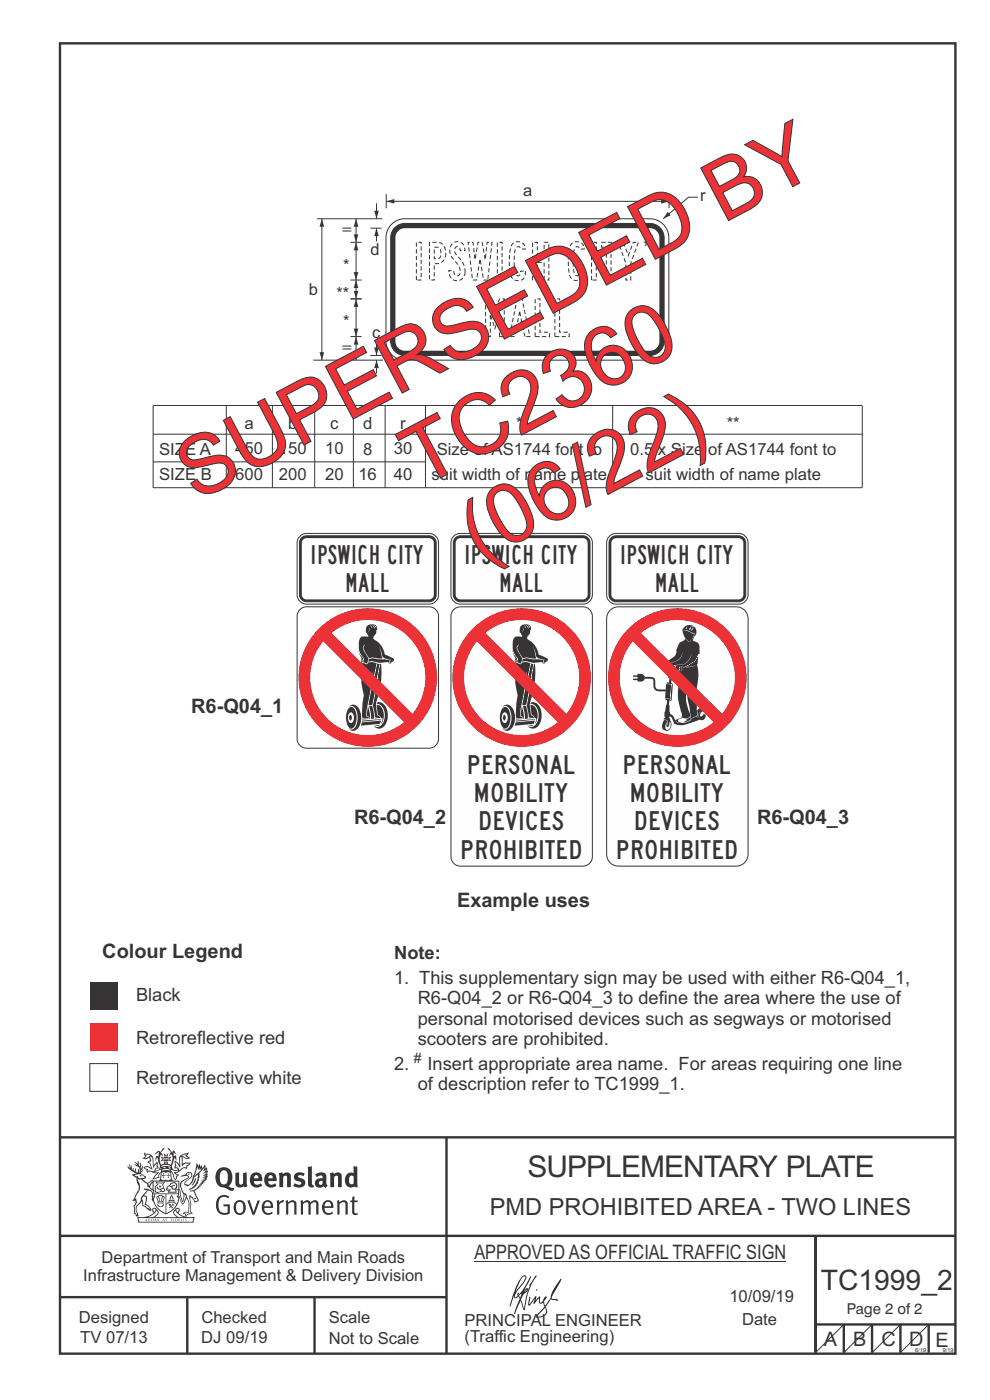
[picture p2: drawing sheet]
<svg xmlns="http://www.w3.org/2000/svg" width="210mm" height="297mm" viewBox="0 0 210 297" stroke-linecap="round" stroke-linejoin="round" font-family="sans-serif">
<g fill="none" stroke="#373435" stroke-width=".51">
<path d="M12.7 9.2h190v278h-190zM12.7 241.3h190M94.7 241.4v45.8M12.7 275.2h82M12.7 262.2h190.1M39.7 275.2v12M66.7 275.2v12M173 262.2v24.8M173 281h29.7M179 281v6M185 281v6M191 281v6"/>
<path d="M197 281v6"/>
</g>
<g fill="#373435">
<path d="M47 248.5a2.55 2.55 0 0 0 0 2.7l.3 .1a.81 .81 0 0 0 1-.9v-.6a1.04 1.04 0 0 0-1.1-1.5zM46.3 248.1a1.82 1.82 0 0 1 2.1-.2 1.82 1.82 0 0 1 .9 1.9 2.29 2.29 0 0 1-.8 1.9l.7 .3h.5l-.2 .6a2.87 2.87 0 0 1-2-.7 2.12 2.12 0 0 1-1.6-3.1z" fill-rule="evenodd"/>
<path d="M49.9 248.9l.8-.2v2a.46 .46 0 0 0 .3 .6 .46 .46 0 0 0 .6-.3v-2.1l.7-.2v2.4l.2 .5-.5 .4-.3-.3a1.02 1.02 0 0 1-1.2 .2 1.02 1.02 0 0 1-.6-1.1z" fill-rule="evenodd"/>
<path d="M54 249.5l-.1 .5h.9a.49 .49 0 0 0-.2-.6 .49 .49 0 0 0-.6 .1zM53.4 249.1a1.34 1.34 0 0 1 1.6-.2 1.34 1.34 0 0 1 .7 1.5v.2h-1.8a.77 .77 0 0 0 .5 .8 .77 .77 0 0 0 .9-.4l.3 .5a1.59 1.59 0 0 1-2 .2 1.59 1.59 0 0 1-.5-2z" fill-rule="evenodd"/>
<path d="M57.1 249.5l-.2 .5h1a.49 .49 0 0 0-.2-.6 .49 .49 0 0 0-.6 .1zM56.4 249.1a1.34 1.34 0 0 1 1.6-.2 1.34 1.34 0 0 1 .7 1.5v.2h-1.8a.77 .77 0 0 0 .5 .8 .77 .77 0 0 0 .9-.4l.4 .5a1.59 1.59 0 0 1-2.1 .2 1.59 1.59 0 0 1-.5-2z" fill-rule="evenodd"/>
<path d="M59.2 248.9l.7-.2 .1 .4a.95 .95 0 0 1 1-.3 .95 .95 0 0 1 .7 .8v2.3h-.8v-2.3a.46 .46 0 0 0-.8 .1v2.2h-.8z" fill-rule="evenodd"/>
<path d="M62.6 249.1a1.75 1.75 0 0 1 2-.1l-.2 .5-.6-.2a.43 .43 0 0 0-.6 .3l.4 .3a1.04 1.04 0 0 1 1.2 1.1 1.04 1.04 0 0 1-1.4 1l-1.2-.4 .3-.6 1 .4 .4-.4a.88 .88 0 0 0-1-.5l-.4-.2-.1-.4z" fill-rule="evenodd"/>
<path d="M65.3 247.6l.8-.2 .1 3.8 .3 .2 .1 .5a.88 .88 0 0 1-1-.1 .88 .88 0 0 1-.3-1z" fill-rule="evenodd"/>
<path d="M67.8 250.6a.43 .43 0 0 0-.1 .7 .43 .43 0 0 0 .7-.1v-.7zM66.8 249.2a1.7 1.7 0 0 1 2.4 .1v1.8l.3 .4-.4 .5-.5-.3a1.03 1.03 0 0 1-1.7-.2 1.03 1.03 0 0 1 .8-1.5h.7v-.4a.8 .8 0 0 0-1.2 .1z" fill-rule="evenodd"/>
<path d="M70 248.9l.7-.2 .1 .4a.95 .95 0 0 1 1-.3 .95 .95 0 0 1 .7 .8v2.3h-.8v-2.3a.46 .46 0 0 0-.8 .1v2.2h-.8z" fill-rule="evenodd"/>
<path d="M74.3 249.5a1.48 1.48 0 0 0 0 1.7h.5l.2-.1v-1.5l-.3-.2zM75 247.4l.8 .1 .1 4.4h-.7l-.1-.2a1.26 1.26 0 0 1-1.4 0 1.26 1.26 0 0 1-.5-1.3 1.29 1.29 0 0 1 .4-1.3 1.29 1.29 0 0 1 1.4-.2z" fill-rule="evenodd"/>
<path d="M46.4 253.9a1.72 1.72 0 0 1 2.3 0l-.3 .3a1.24 1.24 0 0 0-1.4-.2 1.24 1.24 0 0 0-.6 1.4 1.49 1.49 0 0 0 1.2 2l.7-.2v-1.3h-.8l-.1-.4h1.4v1.9a1.93 1.93 0 0 1-2.3 0 1.93 1.93 0 0 1-.7-2.2l.2-.7z" fill-rule="evenodd"/>
<path d="M50.4 255.1a1.65 1.65 0 0 0 .2 2.2 .99 .99 0 0 0 1-1.4 .78 .78 0 0 0-.4-.8 .78 .78 0 0 0-.8 0zM50 254.9a1.33 1.33 0 0 1 1.6-.1 1.33 1.33 0 0 1 .5 1.4 1.31 1.31 0 0 1-1.3 1.6 1.31 1.31 0 0 1-1.2-1.6v-.6z" fill-rule="evenodd"/>
<path d="M52.5 254.7l.5-.1 .8 2.6 .8-2.5h.5l-1.1 3h-.5z" fill-rule="evenodd"/>
<path d="M56.3 255.2l-.2 .7h1.3a.7 .7 0 0 0-.3-.8 .7 .7 0 0 0-.8 .1zM55.9 255a1.22 1.22 0 0 1 1.5-.2 1.22 1.22 0 0 1 .5 1.5h-1.8a.93 .93 0 0 0 .5 1 .93 .93 0 0 0 1.1-.2l.2 .3a1.43 1.43 0 0 1-1.8 .1 1.43 1.43 0 0 1-.6-1.7z" fill-rule="evenodd"/>
<path d="M58.7 254.7l.4-.1 .1 .5 .4-.4 .6-.1-.1 .6a.66 .66 0 0 0-.9 .6v1.9h-.4z" fill-rule="evenodd"/>
<path d="M60.6 254.8l.4-.2 .1 .5a.94 .94 0 0 1 1-.5 .94 .94 0 0 1 .8 .8v2.3h-.5l-.1-2.5a.81 .81 0 0 0-1.2 .3v2.2h-.4z" fill-rule="evenodd"/>
<path d="M63.7 254.7l.5-.1 .1 .5 .4-.3a.78 .78 0 0 1 1.2 .3 .9 .9 0 0 1 .9-.5 .9 .9 0 0 1 .8 .8v2.3h-.5l-.1-2.5a.67 .67 0 0 0-1.1 .3v2.2h-.5v-2.4l-.4-.2-.7 .4v2.2h-.5z" fill-rule="evenodd"/>
<path d="M69.1 255.2l-.2 .7h1.3a.7 .7 0 0 0-.3-.8 .7 .7 0 0 0-.8 .1zM68.7 255a1.22 1.22 0 0 1 1.5-.2 1.22 1.22 0 0 1 .5 1.5h-1.8a.93 .93 0 0 0 .4 1 .93 .93 0 0 0 1.2-.2l.2 .3a1.44 1.44 0 0 1-1.8 .1 1.44 1.44 0 0 1-.6-1.7z" fill-rule="evenodd"/>
<path d="M71.5 254.8l.4-.2 .1 .5a.94 .94 0 0 1 1-.5 .94 .94 0 0 1 .8 .8v2.3h-.5l-.1-2.5a.81 .81 0 0 0-1.2 .3v2.2h-.4z" fill-rule="evenodd"/>
<path d="M74.7 253.9l.5-.1v.9h.7l-.1 .4h-.6v2.1l.1 .2h.5l.1 .3a.75 .75 0 0 1-1.2-.6v-2h-.4v-.4h.4z" fill-rule="evenodd"/>
<path d="M30.8 244.9l1.1 .3-.9 .5h-.4l.6-.5zM31.8 245.5l.2-.1a2.44 2.44 0 0 1 .5 1.9l.1 .5 .6-1-.1 .6 .3 .3a.57 .57 0 0 0-.6 .8l-1-.2-.5 .2 .2-.5-.8-.3 .7-.1 .9 .5 .1-.1-.6-1.3-.2-.1 .5-.1zM30.7 244.4l-.1 .5 .2 .4-.6 .4a1.04 1.04 0 0 0 1.4-.1l.2 .6-.3 .1-.2 .4a.94 .94 0 0 1 .8 1.1l-.2-.1a1.16 1.16 0 0 0-1.5-.1l.3 .4 .4 .2 .1 .5 .2 .1 .1-.2a.94 .94 0 0 1 1.1 .3h.8l-1.2 1.2a1.13 1.13 0 0 0 1.2-.2l.4-.1v-.4l.4-.7a.83 .83 0 0 0-.6 1h-.3l-.7 .3 1.1-1.4-.5 .2-.5-.1 1.3-.5-.1-.2-.9 .4v-.3l.2-.2 .3 .1 .1-.3-.2-.4 .1-.6-.2-.3-.7 .9v-.7a1.42 1.42 0 0 0-1.6-1.8z" fill-rule="evenodd"/>
<path d="M38.5 245.3l.5-.3 .7-.1-.6 .3 .8 .5h-.3zM38.3 245.5h.2l.1 2a1.69 1.69 0 0 1 1.6-.7l-.8 .5 .1 .5a1.1 1.1 0 0 0-1.5 .6l-.1-.5-.2-.2h-.5l.3-.4-.3-.7a1.42 1.42 0 0 1 .9 1.1l.2-.1zM37.1 246.2l.1 1-.2 .3 .1 .5 .5-.1 .2 .2a.96 .96 0 0 1-1.2-.1l-.1 .1a1.06 1.06 0 0 0 1.3 .2v.1a.72 .72 0 0 1-.9 .2l.2 .5 .6 .2-.4 .2-.1 .7-.2-.4-.4-1.1-.4-.4 .4 .9a1.54 1.54 0 0 0 .7 1.2l.2-.3a.58 .58 0 0 1 .4-.7l.2-.2h-.3l-.5-.3 .9-.5a.93 .93 0 0 1 1.2-.5v.2l.2-.2 .1-.5a.99 .99 0 0 0 .7-.8l-1.3 .1-.3 .2-.1-1.4 .9 .4 .9-.3h-.4l-.5-.4 .4-.7-.6 .2a1.46 1.46 0 0 0-1.4 2.1l.1 .4-.3-.4z" fill-rule="evenodd"/>
<path d="M35.6 248.9l.2 .1-.1 .3 .4 .1-.4 .1v.5l-.1-.6h-.3l.3-.1z" fill-rule="evenodd"/>
<path d="M34.6 248.9l.2 .1v.3l.3 .1h-.3l-.1 .6v-.5l-.4-.1 .4-.1z" fill-rule="evenodd"/>
<path d="M34.3 248.8a.57 .57 0 0 1 .9 .2 .57 .57 0 0 1 .9-.2l.2 1.4h-.2a.57 .57 0 0 1-.9 0 .69 .69 0 0 1-1.1 0zM34.2 248.1l-.3 2.1-.1 .4h2.9l-.2-.4-.3-2.1h-.2v.3l-.8-.2-.8 .2v-.3z" fill-rule="evenodd"/>
<path d="M34.2 252.4a.3 .3 0 0 0 .6 0 .3 .3 0 0 0-.6 0zM33.3 251l.3 .3-.3 .3a.79 .79 0 0 0 0 1.3l.8-.2-.1-.3a.55 .55 0 0 1-.7-.6h.1l.2 .3 .3 .1 .8-.2-.4-.7 .4-.3-.7 .1zM33 250.7l1.1 .2 .9-.2-.4 .7 .4 1.1a.56 .56 0 0 1-.8 .3l-.2 .1a.73 .73 0 0 1-.9 .1 .73 .73 0 0 1-.3-.9v-.4l.6-.4z" fill-rule="evenodd"/>
<path d="M35.6 251.9l.7-.5a.58 .58 0 0 1 1-.1 .58 .58 0 0 1-.4 .9l-.3-.3a.43 .43 0 0 1 .6-.3v-.1a.57 .57 0 0 0-.8 .2l-.2-.1-.3 .1 .5 .2a.55 .55 0 0 0 .8 .4v.5h-1.3l.4-.3-.2-.2-.6 .1 .2-.2-.2-.1zM35.4 251.8l-.1 .2a.39 .39 0 0 0 .2 .6h.3l-.2 .4h1.9l-.1-.7a.86 .86 0 0 0-.1-1.4 .86 .86 0 0 0-1.3 .4z" fill-rule="evenodd"/>
<path d="M36 254.8h.8v.2h-.8zM36.4 253.8l.2 .8h-.4zM36.4 253.5l-.3 .5-.1 .6h-.2v.4l-.7 .4 .2 .2a1.48 1.48 0 0 1 2.1 .1l.2-.1-.6-.5v-.5h-.2l-.1-.6z" fill-rule="evenodd"/>
<path d="M35.8 255.4l.4 .1 .1 .3 .3-.2-.2-.2a.38 .38 0 0 1 .5 .5l-.2-.2-.3 .3 .4 .2-.4 .2-.1-.4-.4 .4-.1-.2 .4-.3-.1-.1-.2 .1z" fill-rule="evenodd"/>
<path d="M34.5 254h.2v.2l-.2 .6h-.2zM33.6 255.3h.9v.2a.55 .55 0 0 1-.8 .4v-.2l-.2-.1zM33.4 254h.2l.2 .8h-.2zM33.6 255h.8l.1 .1-.8 .1zM33.8 253.7h.5l-.2 1.1h-.1zM33.3 253.8l-.1 .3 .3 1.1a.48 .48 0 0 0-.1 .6 .48 .48 0 0 0 .5 .3l.5-.1a.49 .49 0 0 0 .2-.8l.3-1.1-.1-.3a1.42 1.42 0 0 0-1.5 0z" fill-rule="evenodd"/>
<path d="M33.7 251.5l.4 .1 .1 .3h-.3z" fill-rule="evenodd"/>
<path d="M41.3 250.1l.3-.2-.2 .9-.6 .7h-.2l.5-.7z" fill-rule="evenodd"/>
<path d="M39.7 249l.3-.2 .5 .2a.88 .88 0 0 1-.6 1.1 1.22 1.22 0 0 0-.8 1.3l.5 .2a.72 .72 0 0 0 .9-.4l.5-.8 .2-.6 .8-.6v.3a2.85 2.85 0 0 1-2 2.8l.1 .1a2.13 2.13 0 0 0 1.9-1.5v-.2a2.01 2.01 0 0 0 .3-1.8l1.1-1.3-.4 1 .7-.5-.7 1 .8-.4-.8 .8 .7-.1-.9 .5 .8-.1-.8 .4h.8l-.9 .3 .3 .2h-.4l.2 .3h-.3l.1 .3h-.4l.2 .3h-.2a2.16 2.16 0 0 1-2 1l.1 .2h.4a.76 .76 0 0 1 .7 .7l.5 1.2-.6 .2a1.45 1.45 0 0 0-1.1-1.3l.2 1.8-.1 1.8 .4 .3a1.07 1.07 0 0 0-1.2 .4v-.3l-.5-.2a.87 .87 0 0 1 1.1-.1v-.7a4.4 4.4 0 0 0-.6-3.1v-.3h-.3a2.16 2.16 0 0 1-.7-2.2l.3-.3 1.2-.8a.55 .55 0 0 0-.4-.8zM37.8 252.4a.76 .76 0 0 1 .3 1.1l.6 1.6 .4-1.7 .2 .1a.61 .61 0 0 1-.1 .9l-.3 .9h-.2l-.7-1.6-.3 .1a1.18 1.18 0 0 0 .1-1.4zM41.8 247.5l.2 .8 .3-.6v.6l.4-.5a1.9 1.9 0 0 1-1.1 1.4l-.4 .3zM38.3 249.6l1.3-.1 .2 .1v.3l-.5 .3a1.26 1.26 0 0 0-.9 1.9l.2 .6a1.84 1.84 0 0 1 .1 2.1l-.4-1.3a.96 .96 0 0 0-.4-1.3l-.4 .3a.78 .78 0 0 1 0 1.2l.1 .3h.4l.4 1.1a.38 .38 0 0 0 .2 .4 .38 .38 0 0 0 .4-.1l.6-1.2a2.94 2.94 0 0 1 .4 2.5l-.1 .5-.8-.1-.3 .4v.2l.4-.1 .1 .4 .2 .1a1.02 1.02 0 0 1 1.3-.5v-.4l-.3-.1 .1-1.8-.3-1.3 .1 .1a1.14 1.14 0 0 1 .8 .9 .63 .63 0 0 0 .8-.2 .63 .63 0 0 0-.1-.9l-.7-1.2 .9-.6 .2-.3 .3-.1-.1-.2h.4l-.1-.3h.3l-.1-.3 .5-.1-.2-.2 .6-.4v-.2h-.2l.4-.5-.3 .1 .3-.6-.4 .1 .4-.5v-.3l-.3 .2 .2-.6-.1-.3-.4 .3v-.8l-.6 .8-.2-.7-.2 .4-.3-.7-.1 .6-.5-.8-.1 1.4-.6 1.9a1.81 1.81 0 0 1-1 1.4l-.6-.2a1.75 1.75 0 0 1 1.1-1.2 .75 .75 0 0 0 .1-1.3 .75 .75 0 0 0-1.1 .5z" fill-rule="evenodd"/>
<path d="M41.2 254.1h.3l.2 .3h-.4z" fill-rule="evenodd"/>
<path d="M29.4 258.4h11.6l-.1 .8h-11.4zM31.4 258.2l.4-.1a2.48 2.48 0 0 0 1.4-1.3l.3 .5-.5 .6-.5 .3zM32.5 256.6l.3-.2 .2 .2-.3 .6zM37.2 256.8a2.65 2.65 0 0 0 1.8 1.4h-1.1l-.5-.3-.5-.6zM37.4 256.6l.2-.2 .3 .2-.3 .6zM29.2 258.2l.1 1.2h11.8l.2-1.1-.2-.1a4.1 4.1 0 0 1-3.3-.9l.3-.4-.1-.5a1.06 1.06 0 0 0-1.3 .9l.2 .4 .6 .5h-4.7l.3-.1a.84 .84 0 0 0 .6-.7 .84 .84 0 0 0-.5-.9l-.3-.2-.5 .1-.1 .5 .3 .4a4.2 4.2 0 0 1-3.4 .9z" fill-rule="evenodd"/>
<path d="M31 258.7l.1 .2h-.2zM31 258.6l-.3 .5 .4-.1 .2 .1z" fill-rule="evenodd"/>
<path d="M31.4 258.6h.2v.4a.25 .25 0 0 0 .2-.1 .25 .25 0 0 0-.1-.3h.1a.29 .29 0 0 1 0 .4 .29 .29 0 0 1-.4 0 .29 .29 0 0 1 0-.4z" fill-rule="evenodd"/>
<path d="M32.2 258.6a.22 .22 0 0 1 .3 .2 .22 .22 0 0 1-.3 .2zM32 258.6l.1 .5a.33 .33 0 0 0 .4-.1 .33 .33 0 0 0 0-.4 .33 .33 0 0 0-.5 0z" fill-rule="evenodd"/>
<path d="M32.9 258.7l.1 .2h-.2zM32.9 258.6l-.2 .5 .3-.1 .2 .1z" fill-rule="evenodd"/>
<path d="M33.3 258.6h.2l.1 .2 .2-.2-.2 .2 .2 .3-.3-.2v.2h-.2l.2-.3z" fill-rule="evenodd"/>
<path d="M34.7 258.7l.1 .2h-.2zM34.7 258.6l-.3 .5 .4-.1 .2 .1z" fill-rule="evenodd"/>
<path d="M35 258.6h.5h-.2v.5h-.2l.1-.5z" fill-rule="evenodd"/>
<path d="M36.2 258.6h.3h-.1v.2h.1h-.1v.3h-.2z" fill-rule="evenodd"/>
<path d="M36.7 258.6h.2v.5h-.2z" fill-rule="evenodd"/>
<path d="M37.3 258.6a.22 .22 0 0 1 .3 .2 .22 .22 0 0 1-.3 .2zM37.1 258.6v.5a.33 .33 0 0 0 .5-.1 .33 .33 0 0 0 0-.4 .33 .33 0 0 0-.5 0z" fill-rule="evenodd"/>
<path d="M37.8 258.6h.4h-.2v.2h.1h-.1v.2l.2 .1h-.4z" fill-rule="evenodd"/>
<path d="M38.4 258.6h.2l-.1 .4 .2 .1h-.3z" fill-rule="evenodd"/>
<path d="M38.9 258.6h.2v.5h-.2z" fill-rule="evenodd"/>
<path d="M39.3 258.6h.2l-.1 .1 .2 .2-.2 .2h-.1v-.2l.2 .1z" fill-rule="evenodd"/>
<path d="M34.2 247.4a1.51 1.51 0 0 1 2.1 .2 2.67 2.67 0 0 0-2.1 0zM35.7 247.6l.5 .2v.2l-.4-.1zM34.6 247.7l.5-.1 .1 .2h-.4zM34.1 247.9l.2 .1-.3 .1zM35 246.9l.2-.2 .3 .2zM34.9 245.7h.2v.3h-.2zM35 245.1l.2 .2 .2-.2-.1 .4h-.2zM35.1 246.3h.2l.1 .4-.2-.2-.2 .2zM35.3 245.7h.2v.3h-.2zM34.4 245.7l.3 .1 .1 .2-.4 .1 .2-.2zM35.7 245.8l.3-.1-.2 .2 .2 .2-.4-.1zM32.7 244.9l1-.5-.1 1-.2-.2-.3 .2-.3 1.1 .5-1 .3 .9a1.84 1.84 0 0 1 .2 1.7l.4 .1a2.48 2.48 0 0 1 2.2 .1l.2-.3-.2-.7 .7-1.7 .4 .6-.2-1-.2-.1-.2 .3v-.9l.6 .4-.6-.8-.3 .1-.1 .4-.5-.8-.5-.3 .2 .4 .6 .6-.5 .7 .5-.3a2.06 2.06 0 0 1-.1 2.2l-.5-.2-.2-.6 .2-.1 .7 .2-.4-.5 .4-.5-.7 .2-.2-.2 .2-.7-.5 .4-.5-.4 .2 .7-.2 .2-.7-.2 .4 .5-.4 .5 .8-.2 .1 .1-.2 .6-.5 .2a2.02 2.02 0 0 1 0-2.2l.3 .5-.1-.6-.3-.1 .8-1.3-.4 .4-.5 .7-.2-.3a.8 .8 0 0 0-.8 .5z" fill-rule="evenodd"/>
<path d="M29.2 250.1l.3 .2a.61 .61 0 0 1 .8 .3l.3 .2a.8 .8 0 0 1 .6 1l.4 .1 .6 .5a1 1 0 0 1 .4 1.1l-.1 .7v-.5h-.1a.96 .96 0 0 0-.8-1.3l-.2-.2h-.7l-.1-.1-.1 .1 .1 .3h.6l-1.2 1.4-.2 .9-.4 .6a1.33 1.33 0 0 0-.5 1.8l.2 .5a1.26 1.26 0 0 1-.5-1.4l-.1-.4a1.56 1.56 0 0 0 .4-1.7l-.3 .2 .2-.5a3.2 3.2 0 0 0 .7-3zM30.4 253.9h.4a2.06 2.06 0 0 1-.1 1.6l.7 .5 .4 .4-.6-.1-.8-.6-.1-.9a.51 .51 0 0 1 .1-.9zM28.6 249.3a1.52 1.52 0 0 1 2.1 .6l-1.1 .1-.2-.1-.1-.4-.5 .1zM27.5 247v.8l-.3-.4-.1 .1a3.1 3.1 0 0 0 1.9 1.5l-1 .1 .5 .6 .5 .1 .1 1.1a1.84 1.84 0 0 1-.3 2.5l-.4 .9-.3 .4 .2 .1 .4-.1 .1 .4-.2 .5-.3 .2 .1 1.8 .2-.1 .3 .6h.1l.5-.1-.2-.5a1.3 1.3 0 0 1-.1-1.7l.9-1 .2 1.1 .5 .2 .5 .5 .1-.1 .2 .4 .5-.1a1.85 1.85 0 0 0-1.2-1.4l.1-.2a1.39 1.39 0 0 0 0-1.5l-.5-.1 .5-.5a.66 .66 0 0 1 .9-.4 .66 .66 0 0 1 .3 .9l-.1 .4 .2-.1v.2l-.1 .3 .2 .5 .1-.3a2.24 2.24 0 0 0 .1-2.2 .73 .73 0 0 1-.7-.7 .73 .73 0 0 1 .6-.7v-.2a.94 .94 0 0 0-.9 .8 .48 .48 0 0 1-.1-.5 .48 .48 0 0 1 .5-.3l.5-.3a.51 .51 0 0 0-.8 .2l-.4 .3-1.1-.8 .6-.1 .2-.5-1.2-.7 .5-.4v-.4l-.4 .4v-.2a.69 .69 0 0 0 .2-1v.5l-.2 .2v-1.1l-.3-.2 .1 .6-.1 .2-.4-1.2v.6l-.6-.3 .5 .6-.6-.2 .3 .3a1 1 0 0 1 .7 1.5l-.2-.8v.8l-.5-.2v-.7l-.2 .6-.2-.1-.1-.6-.2 .4-.2-.2 .1-.7-.2 .5z" fill-rule="evenodd"/>
<path d="M29.6 249.5l.2-.2 .3 .3z" fill-rule="evenodd"/>
<path d="M32.4 250.5h5.6v2l-.2-.1v-1.7h-5.2v2.5h5.2v-.8l.1 .2-.1 1.1v-.3h-2.5v4a4.1 4.1 0 0 0 2.6-3.6l.1-.1a4 4 0 0 1-2.8 3.9 4.2 4.2 0 0 1-2.8-4.7l.1 1.3 .1-.2a3.8 3.8 0 0 0 2.5 3.4v-4h-2.5l-.2-.9z" fill-rule="evenodd"/>
<circle cx="40" cy="249.1" r=".17"/>
</g>
<path d="M19 217.2h5.9v5.9h-5.9z" fill-rule="evenodd" fill="#ed3237"/>
<path d="M19 208.5h5.9v5.9h-5.9z" fill-rule="evenodd" fill="#373435"/>
<path d="M19 225.7h5.9v5.8h-5.9z" fill-rule="evenodd" fill="#fefefe" stroke="#373435" stroke-width=".21"/>
<path d="M79.9 76.4v2.8M32.5 92.1h150.4M32.5 98h57.8M48 86v17.5M57.8 86v17.5M66.8 86v17.5M75 86v17.5M81.7 86v17.5M90.3 86v17.5M130 86v17.5M182.9 86h-150.4v17.5h150.4M182.9 86v17.5" fill="none" stroke="#373435" stroke-width=".21"/>
<path d="M79.9 76.4l.5 1.7h-1z" fill="#373435"/>
<path d="M81.9 41.2v3M82 42.7h59.9" fill="none" stroke="#373435" stroke-width=".21"/>
<g fill="#373435">
<path d="M82 42.7l1.6-.5v1z"/>
<path d="M140.2 42.2l1.7 .5-1.7 .5z"/>
</g>
<path d="M141.9 41.2v3M148 41.8h-1.9l-5.4 4.6" fill="none" stroke="#373435" stroke-width=".21"/>
<path d="M141.7 44.9l.6 .8-1.6 .7z" fill="#373435"/>
<path d="M74.3 51.4h2.4M75.5 51.4v8M78.6 48.4h2.3M74.3 63.4h2.4" fill="none" stroke="#373435" stroke-width=".21"/>
<g fill="#373435">
<path d="M75.5 51.4l.5 1.7h-1z"/>
<path d="M75 57.7h1l-.5 1.7z"/>
</g>
<path d="M75.5 63.4v8" fill="none" stroke="#373435" stroke-width=".21"/>
<g fill="#373435">
<path d="M75.5 63.4l.5 1.7h-1z"/>
<path d="M75 69.7h1l-.5 1.7z"/>
</g>
<path d="M74.3 59.4h2.4M75.5 59.4v4M74.3 71.4h2.4" fill="none" stroke="#373435" stroke-width=".21"/>
<g fill="#373435">
<path d="M75.5 59.4l.5 1.7h-1z"/>
<path d="M75 61.7h1l-.5 1.7z"/>
</g>
<path d="M68.3 46.4v30M66.5 76.4h14.8" fill="none" stroke="#373435" stroke-width=".21"/>
<g fill="#373435">
<path d="M67.8 74.7h1l-.5 1.7z"/>
<path d="M68.3 46.4l.5 1.7h-1z"/>
</g>
<path d="M83.1 47.6a4 4 0 0 1 2.8-1.2h52a4 4 0 0 1 4 4v22a4 4 0 0 1-4 4h-52a4 4 0 0 1-4-4v-22a4 4 0 0 1 1.2-2.8z" fill-rule="evenodd" fill="#fefefe" stroke="#373435" stroke-width=".21"/>
<path d="M84 48.1l1.2-.6 .7-.1h52a3 3 0 0 1 3 3v22a3 3 0 0 1-3 3h-52a3 3 0 0 1-3-3v-22a3 3 0 0 1 1.1-2.3z" fill-rule="evenodd" fill="#373435" stroke="#373435" stroke-width=".21"/>
<path d="M84.5 49l.9-.5 .5-.1h52a2.01 2.01 0 0 1 2 2v22a2.01 2.01 0 0 1-2 2h-52a2.01 2.01 0 0 1-2-2v-22l.1-.5z" fill-rule="evenodd" fill="#fefefe"/>
<path d="M75.5 46.4v5" fill="none" stroke="#373435" stroke-width=".21"/>
<g fill="#373435">
<path d="M75 49.7h1l-.5 1.7z"/>
<path d="M75.5 46.4l.5 1.7h-1z"/>
</g>
<path d="M67.2 46.4h13.9M75.5 71.4v5" fill="none" stroke="#373435" stroke-width=".21"/>
<g fill="#373435">
<path d="M75 74.7h1l-.5 1.7z"/>
<path d="M75.5 71.4l.5 1.7h-1z"/>
</g>
<path d="M79.9 72.1v3.3" fill="none" stroke="#373435" stroke-width=".21"/>
<path d="M79.4 73.7h1l-.5 1.7z" fill="#373435"/>
<path d="M79.9 48.4v2.8M78.6 75.4h2.3" fill="none" stroke="#373435" stroke-width=".21"/>
<path d="M79.9 48.4l.5 1.7h-1z" fill="#373435"/>
<path d="M79.9 43.1v3.3" fill="none" stroke="#373435" stroke-width=".21"/>
<path d="M79.4 44.7h1l-.5 1.7z" fill="#373435"/>
<path d="M129.3 113.8l.9-.6h.5h26a2.01 2.01 0 0 1 2 2v11a2.01 2.01 0 0 1-2 2h-26a2.01 2.01 0 0 1-2-2v-11l.1-.6z" fill-rule="evenodd" fill="#fefefe" stroke="#373435" stroke-width=".21"/>
<path d="M129.8 114l.9-.3h26a1.51 1.51 0 0 1 1.5 1.5v11a1.51 1.51 0 0 1-1.5 1.5h-26a1.51 1.51 0 0 1-1.5-1.5v-11l.1-.5z" fill-rule="evenodd" fill="#373435" stroke="#373435" stroke-width=".21"/>
<path d="M130 114.5l.7-.3h26a1.01 1.01 0 0 1 1 1v11a1.01 1.01 0 0 1-1 1h-26a1.01 1.01 0 0 1-1-1v-11z" fill-rule="evenodd" fill="#fefefe"/>
<g fill="#252726">
<path d="M111.6 273.7l.2-.2-.5 .7zM110.4 274.5l.3 .1-.3 .8-.3-.5zM110.9 270.9h.5a9.3 9.3 0 0 1-2 3.1l-.1 .3 1-2.5zM110.6 271a14.7 14.7 0 0 0-2.2 4.9l-.3 1.2 .1 .1 .8-2.3a.42 .42 0 0 0 .2 .6 .42 .42 0 0 0 .6-.3l.2-.1 .3 .5-1.2 3.2h.2l1.1-2.9 .6 1.9 .2 .2 .2-.5a13.5 13.5 0 0 1 2-6.2l.5-.5-.2-.2-1.5 2.1 .3-.1a14.9 14.9 0 0 0-1.3 5.1l-.4-1.2a1.39 1.39 0 0 1 .2-1.8l.1-.2a.92 .92 0 0 0 .8-1.2 .75 .75 0 0 0-.7 .7l-.2 .2 1.6-3.4h-.1l-.4 .7a10.5 10.5 0 0 1-2.1 3.3l.1-.5a.32 .32 0 0 0-.3 .2 .32 .32 0 0 0 0 .4l-.5 .4a3.2 3.2 0 0 1 1.1-2.3l.5-.6a2.49 2.49 0 0 0 .7-1.6l-.3-.2z" fill-rule="evenodd"/>
<path d="M115.6 277.5a1.15 1.15 0 0 1 .1 1.3 1.15 1.15 0 0 1-1.2 .5h-.5zM112.3 275.1l-.3 1.7 .3 .2 1.2-1.5-.3 1.1 1.2-1.2a.94 .94 0 0 0 .3 1.2l.5-.3 .3 .9-1.2 1.3a.98 .98 0 0 0-.5 1 1.9 1.9 0 0 0 2.3-1.3l-.1-.2a1.02 1.02 0 0 1 .3-1.4l.5-1 1.5 .3-.2-.4v.2l-1.1-.1v-.3l2-3.6 .1-.2-.1-.2-1.8 2.7a6.6 6.6 0 0 1-1.5 3l-.2-.2a1.01 1.01 0 0 1 .4-1.4l.1-.2-.2-.1-.4 .4-.2 .5-.5 .4-.2-.4 .1-.9-.2-.1-.8 1 .2-1h-.1l-1.4 1.8 .2-1.5v-.1z" fill-rule="evenodd"/>
<path d="M113.7 273.6l.3 .2h-.3z" fill-rule="evenodd"/>
</g>
<path d="M100.6 267.7h66.2M179 281l-6 6M185 281l-6 6M191 281l-6 6M197 281l-6 6" fill="none" stroke="#373435" stroke-width=".21"/>
<path d="M63.6 129.3l.9-.5 .5-.1h26a2.01 2.01 0 0 1 2 2v26a2.01 2.01 0 0 1-2 2h-26a2.01 2.01 0 0 1-2-2v-26l.1-.5z" fill-rule="evenodd" fill="#fefefe" stroke="#373435" stroke-width=".21"/>
<path d="M78.2 139.8l.8-.2 1.4 .3h1.2l1.1 .2-.1 .6 .6-.2-.3 .3h-.4l-.1-.4-1.8 .2-1.8-.3-.7 .1zM78.2 133.1l.1 .1a.57 .57 0 0 1-.2 .9v-.1a.56 .56 0 0 0 .1-.9zM78.5 132.7l.5 .5-.3-.4zM74 150.2l.2-.1-.4 .5zM74.4 150h.1zM74.1 150.1l-.5 .9-.2 1.3 1.3-2.3zM74.7 150l-1.3 2.3 .2 1.3 .6 .9-.1-.1a.76 .76 0 0 0 1.2-.5 3.5 3.5 0 0 0-.3-3.7zM76.7 153.3l-.2 .7 4.1-.4 .3-.7zM78.1 149.8l-.3 2.1 .4 .2 .2 .3-.9 .1-.7-.1v.3l1.7-.2-.1-1.1zM80 140.7l.5 .1-.6 3.1-.3 .1h-.2zM79.2 144a.59 .59 0 0 0 .9 0l-1.1 5.5a.6 .6 0 0 1-.8 0zM79.9 149.6l.2 2.1 .6 .3v.3l.4 .1-.3 1.3a2.82 2.82 0 0 0-.5-4.1zM79.5 153.9l.5 .1 .6-.2zM79.9 149.1l.2-.1a2.23 2.23 0 0 1 2.2 2.6 2.63 2.63 0 0 1-1.9 3l-.6-.2-.6-.5a1.35 1.35 0 0 0 2.2-.9l.2-1.2a2.22 2.22 0 0 0-1.7-2.5zM74 150.2l-.2 .4 .4-.5zM74.2 151.8l-.1 .2a.69 .69 0 0 0 .2 .9 .72 .72 0 0 0 0-1.2zM74.1 151.3a.61 .61 0 0 1 .7 0 .61 .61 0 0 1 .3 .7 .96 .96 0 0 1-.8 1.4 1.58 1.58 0 0 1-.2-2.1zM74 149.9l-.2 .3a1.04 1.04 0 0 1 1.1-.4 1.04 1.04 0 0 1 .7 1 3.5 3.5 0 0 1-.8 3.9 .9 .9 0 0 1-1.1-.4 1.45 1.45 0 0 0 1.6 .6 1.45 1.45 0 0 0 1.1-1.2l.2-1.2a3.6 3.6 0 0 0-1.1-2.9h-.1a1.15 1.15 0 0 0-1.4 .3zM76.8 152.9v.2l4.1-.4v-.1zM78.3 149.8l.3 1.4 .1 1.3a.44 .44 0 0 0 .5-.1 .44 .44 0 0 0 .1-.4l-.4-2.3zM79.5 152.3v.2l.6-.1zM80.6 140.8l-.5 3h.2l-1.2 5.9 .4 1.9a.74 .74 0 0 0 1.1 .7 .58 .58 0 0 0-.6-.5 7.1 7.1 0 0 1 .3-4.6l.3-2.1a8.8 8.8 0 0 0 .1-4.3zM77.9 132.7a1.44 1.44 0 0 1 2.1 .4v.5l-.2 .1a1.19 1.19 0 0 1-.5 1.3l-.1 .5a4.9 4.9 0 0 1 2.5 3.4l1.9 .9a.66 .66 0 0 1-1 .7l.2-.5-.4-.1a1.35 1.35 0 0 1-1.5-1.5l-.5-1.3 .7 2.6-2.1-.2-.8 .2-.1-.3a4.2 4.2 0 0 1-1-2.1l.2-.7a1.47 1.47 0 0 0 .1 1.9l.3 .4a1.21 1.21 0 0 1 0 1.9 .65 .65 0 0 1-.6-.4 .65 .65 0 0 1 .1-.7 3.7 3.7 0 0 1-.7-4.5l.6-.2 1 .1-.2-.8a1.2 1.2 0 0 1 0-1.6zM79.3 132.6l.4 .2 .1 .4zM76.1 138l.6 1.8a.79 .79 0 0 0 .1 1l-.2 1.1 .1 1.2a7.6 7.6 0 0 0 .3 3.5l.2 1-.3 1.8-.1 2.6 .3 .4h.8l.3-.1-.5-.3v-1.2l.8-3.9 .5-4.3-.1 2.3 1-4.2-1.1-.3-.7 .2-.3 .3-.8-.2-.2-.1-.1-.4 .4-.2v-.3l-.1-.1a2.7 2.7 0 0 1-.9-1.6zM78.8 132.6l.7 .7-.2-.4zM76.9 140.1l.2 .5-.2-.2z" fill-rule="evenodd" fill="#373435"/>
<path d="M70.3 134.3a12.2 12.2 0 0 1 16.3 .8 12.2 12.2 0 0 1 .9 16.3zM68.6 136.1a12.2 12.2 0 0 0 .8 16.3 12.2 12.2 0 0 0 16.3 .8zM63.3 143.8a14.7 14.7 0 0 0 29.4 0 14.7 14.7 0 0 0-29.4 0z" fill-rule="evenodd" fill="#ed3237"/>
<path d="M96.2 129.3l.9-.5 .6-.1h26a2.01 2.01 0 0 1 2 2v51.1a2.01 2.01 0 0 1-2 2h-26a2.01 2.01 0 0 1-2-2v-51.1v-.5z" fill-rule="evenodd" fill="#fefefe" stroke="#373435" stroke-width=".21"/>
<path d="M110.9 139.8l.8-.2 1.3 .3h1.3l1 .2-.1 .6 .6-.2-.3 .3h-.4l-.1-.4-1.8 .2-1.7-.3-.8 .1zM110.8 133.1l.1 .1a.57 .57 0 0 1-.2 .9l.1-.1a.56 .56 0 0 0 0-.9zM111.1 132.7l.5 .5-.3-.4zM106.7 150.2l.1-.1-.4 .5zM107 150h.2zM106.7 150.1l-.5 .9-.2 1.3 1.3-2.3zM107.3 150l-1.3 2.3 .2 1.3 .7 .9-.2-.1a.76 .76 0 0 0 1.2-.5 3.5 3.5 0 0 0-.2-3.7zM109.4 153.3l-.3 .7 4.1-.4 .3-.7zM110.7 149.8l-.3 2.1 .5 .2 .1 .3-.9 .1-.6-.1v.3l1.6-.2v-1.1zM112.6 140.7l.6 .1-.6 3.1-.4 .1h-.2zM111.9 144a.59 .59 0 0 0 .8 0l-1.1 5.5a.6 .6 0 0 1-.8 0zM112.5 149.6l.3 2.1 .5 .3 .1 .3 .4 .1-.4 1.3a2.82 2.82 0 0 0-.5-4.1zM112.2 153.9l.4 .1 .7-.2zM112.5 149.1l.2-.1a2.23 2.23 0 0 1 2.2 2.6 2.63 2.63 0 0 1-1.9 3l-.6-.2-.6-.5a1.35 1.35 0 0 0 2.2-.9l.3-1.2a2.22 2.22 0 0 0-1.8-2.5zM106.7 150.2l-.3 .4 .4-.5zM106.8 151.8l-.1 .2a.69 .69 0 0 0 .3 .9 .72 .72 0 0 0 0-1.2zM106.7 151.3a.61 .61 0 0 1 .8 0 .61 .61 0 0 1 .2 .7 .96 .96 0 0 1-.8 1.4 1.58 1.58 0 0 1-.2-2.1zM106.7 149.9l-.3 .3a1.04 1.04 0 0 1 1.1-.4 1.04 1.04 0 0 1 .8 1 3.5 3.5 0 0 1-.9 3.9 .9 .9 0 0 1-1-.4 1.45 1.45 0 0 0 1.5 .6 1.45 1.45 0 0 0 1.1-1.2l.3-1.2a3.6 3.6 0 0 0-1.2-2.9 1.15 1.15 0 0 0-1.4 .3zM109.4 152.9v.2l4.1-.4v-.1zM110.9 149.8l.4 1.4 .1 1.3a.44 .44 0 0 0 .5-.1 .44 .44 0 0 0 .1-.4l-.4-2.3zM112.2 152.3v.2l.5-.1zM113.3 140.8l-.6 3h.2l-1.2 5.9 .4 1.9a.74 .74 0 0 0 1.1 .7 .58 .58 0 0 0-.6-.5 7.1 7.1 0 0 1 .3-4.6l.4-2.1a8.8 8.8 0 0 0 .1-4.3zM110.6 132.7a1.44 1.44 0 0 1 2 .4v.5l-.2 .1a1.19 1.19 0 0 1-.5 1.3l-.1 .5a4.9 4.9 0 0 1 2.5 3.4l1.9 .9a.66 .66 0 0 1-.9 .7l.2-.5-.5-.1a1.35 1.35 0 0 1-1.4-1.5l-.6-1.3 .7 2.6-2-.2-.9 .2-.1-.3a4.2 4.2 0 0 1-.9-2.1l.1-.7a1.47 1.47 0 0 0 .1 1.9l.3 .4a1.21 1.21 0 0 1 0 1.9 .65 .65 0 0 1-.6-.4 .65 .65 0 0 1 .2-.7 3.7 3.7 0 0 1-.7-4.5l.5-.2 1.1 .1-.3-.8a1.2 1.2 0 0 1 .1-1.6zM111.9 132.6l.5 .2v.4zM108.7 138l.6 1.8a.79 .79 0 0 0 .1 1l-.2 1.1 .1 1.2a7.6 7.6 0 0 0 .3 3.5l.2 1-.3 1.8-.1 2.6 .3 .4h.9l.3-.1-.6-.3 .1-1.2 .8-3.9 .5-4.3-.2 2.3 1-4.2-1-.3-.8 .2-.3 .3-.8-.2-.1-.1-.1-.4 .3-.2 .1-.3-.2-.1a2.7 2.7 0 0 1-.9-1.6zM111.4 132.6l.7 .7-.2-.4zM109.6 140.1l.1 .5-.2-.2z" fill-rule="evenodd" fill="#373435"/>
<path d="M103 134.3a12.2 12.2 0 0 1 16.3 .8 12.2 12.2 0 0 1 .8 16.3zM101.2 136.1a12.2 12.2 0 0 0 .8 16.3 12.2 12.2 0 0 0 16.3 .8zM96 143.8a14.7 14.7 0 0 0 29.4 0 14.7 14.7 0 0 0-29.4 0z" fill-rule="evenodd" fill="#ed3237"/>
<path d="M96.2 113.8l.9-.6h.6h26a2.01 2.01 0 0 1 2 2v11a2.01 2.01 0 0 1-2 2h-26a2.01 2.01 0 0 1-2-2v-11v-.6z" fill-rule="evenodd" fill="#fefefe" stroke="#373435" stroke-width=".21"/>
<path d="M96.8 114l.9-.3h26a1.51 1.51 0 0 1 1.5 1.5v11a1.51 1.51 0 0 1-1.5 1.5h-26a1.51 1.51 0 0 1-1.5-1.5v-11v-.5z" fill-rule="evenodd" fill="#373435" stroke="#373435" stroke-width=".21"/>
<path d="M97 114.5l.7-.3h26a1.01 1.01 0 0 1 1 1v11a1.01 1.01 0 0 1-1 1h-26a1.01 1.01 0 0 1-1-1v-11z" fill-rule="evenodd" fill="#fefefe"/>
<path d="M63.6 113.8l.9-.6h.5h26a2.01 2.01 0 0 1 2 2v11a2.01 2.01 0 0 1-2 2h-26a2.01 2.01 0 0 1-2-2v-11l.1-.6z" fill-rule="evenodd" fill="#fefefe" stroke="#373435" stroke-width=".21"/>
<path d="M64.1 114l.9-.3h26a1.51 1.51 0 0 1 1.5 1.5v11a1.51 1.51 0 0 1-1.5 1.5h-26a1.51 1.51 0 0 1-1.5-1.5v-11l.1-.5z" fill-rule="evenodd" fill="#373435" stroke="#373435" stroke-width=".21"/>
<path d="M64.3 114.5l.7-.3h26a1.01 1.01 0 0 1 1 1v11a1.01 1.01 0 0 1-1 1h-26a1.01 1.01 0 0 1-1-1v-11z" fill-rule="evenodd" fill="#fefefe"/>
<path d="M129.6 129.3l1-.5 .6-.1h25a2.51 2.51 0 0 1 2.5 2.5v50.1a2.51 2.51 0 0 1-2.5 2.5h-25a2.51 2.51 0 0 1-2.5-2.5v-50.1a2.5 2.5 0 0 1 .9-1.9z" fill-rule="evenodd" fill="#fefefe" stroke="#373435" stroke-width=".21"/>
<path d="M146.3 132.8h.6l.5 .3zM145 133.2l-.2 .7 .5 1.5a1.16 1.16 0 0 1-1.1 .9l-.8 1.9h.2a2.4 2.4 0 0 1-1.8 1.9l-.6 .3a.64 .64 0 0 0-.9 .3 .64 .64 0 0 0 .4 .8h.4l.1-.6a4.8 4.8 0 0 0 3.3-1.5l.3-1.2v.4a2.24 2.24 0 0 1-2.1 2l-1.3 .2 1.9 .4 .6-.2a2.22 2.22 0 0 0 2.5-1.6l.3-.7a2.67 2.67 0 0 1-3 2.4 .56 .56 0 0 0-.4 .5 .56 .56 0 0 0 .3 .6h.6l-.2-.3a.8 .8 0 0 1 1.1-.4 4.8 4.8 0 0 0 2.8-2.1l.2-.7 .3 .1v-1.4a1.27 1.27 0 0 0-1.3-1.4 1.25 1.25 0 0 1 .5-1.3 1.5 1.5 0 0 0-.6-2 1.5 1.5 0 0 0-2 .5zM144.9 141.7l-.1 .5zM145 153.1l.7-.3-.1-.1 .1-.2 .8-.4a.67 .67 0 0 1-.1 .7 .67 .67 0 0 1-.7 .3l-.6 .1 .1-.1zM140 140.6l.3 .1v.6h-.4zM141.2 141l.3-.1 1.7 .3a.79 .79 0 0 0 .5 1.1l.5-.1 .6 .1a.35 .35 0 0 1-.3-.3 .35 .35 0 0 1 .2-.4l-.3-.1 .8 .1 1.2-.7a2.73 2.73 0 0 0 1.7-1.9l-.1 1.7a2.58 2.58 0 0 1-2.6 .9l2.4-.6a13.4 13.4 0 0 1-.1 5.9l.2 3.9 .1-.2a1.06 1.06 0 0 1 1.8 .1l-.6-.2-.3 .1h.3a1.07 1.07 0 0 1 .5 1.4l-.2-1-.3-.1-.4 .2-.3 .5 .1 .4 .5-.2 .2-.3-.1-.2 .5 .7a.81 .81 0 0 1-1.2 .7l-2.6 .9a3.2 3.2 0 0 1-3-.2l-.1-.5a.84 .84 0 0 0-.7-.9l-.2 .3 .3 .2-.1 .3a1.42 1.42 0 0 1-.8 2.3l-.7-.4-.1-.3a2.11 2.11 0 0 1 .4-1.7l.3 .1a.45 .45 0 0 1 .4 .6v.4l.1-.1a.75 .75 0 0 0-.4-1l-.4-.1-.1 .1v-.2l.3-.2-.1-1.2 .3-1.5 .1-.1 .1-.9-.3-.1-.1-.3 1 .1 .3 .5-.4-.1-.1 .9 .1 .1v1.3l.2 .5 .7 .5 .3 .8 .4 .5 .6 .1-.5-.2-.5-.4 1.4-.6 .1 .2-.9 .4a1.35 1.35 0 0 0 2 .4 .78 .78 0 0 0 .8-.7l1.1-.5 .4 .2 .2-.8 .6-.8-.6 .6-.2 .9-.4-.1 .3-.4-.1-.8v.9l-1.3 .7-.1-.3v-.4l-.2-1.7a9.1 9.1 0 0 1-.3-4.9l-.1-.7-.2 1.9a7.4 7.4 0 0 0 .7 5.1v.6l-.8 .4-1-.2 .1-.5a13.4 13.4 0 0 1-.8-7l-.1-2.3-.6-.4-.8 1.4 .1 .2 .3 .2-.1 .2-.2-.1-.1 1 .3 .1-.3 .2-1.1-.2 .2-.3 .4 .1 .1-.9h-.2v-.2v-.2l.2 .1 .1-.3-.5-1.7-.5-.1zM144.3 141.6h.3l-.1 .6-.4-.2zM142.4 145.3l-.2 3 .3 .4 .2-3.6zM141.4 145.1l1 .3-.3 2.9-1-.3zM141.5 153.2a1.15 1.15 0 0 0 0 1.7 1.21 1.21 0 0 0 .6-1.8l-.1 .6a.37 .37 0 0 1-.2 .4 .37 .37 0 0 1-.4 0zM144.8 133.8a3.9 3.9 0 0 1 2.3 .6l.4-.1h-.6l-1.2-.6zM147.3 134.5l-.6 1.2 .5-.5zM145.5 135.6a.76 .76 0 0 0 1.1 .3l-.4 .2zM145.7 133l-.2 .5 .3-.4zM146.3 133.3l-.1 .3h.2l.3-.5zM146.8 133.4l-.2 .4 .5-.5z" fill-rule="evenodd" fill="#373435"/>
<path d="M136 134.3a12.2 12.2 0 0 1 16.3 .8 12.2 12.2 0 0 1 .9 16.3zM134.2 136.1a12.2 12.2 0 0 0 .8 16.3 12.2 12.2 0 0 0 16.4 .8zM129 143.8a14.7 14.7 0 0 0 29.4 0 14.7 14.7 0 0 0-29.4 0z" fill-rule="evenodd" fill="#ed3237"/>
<g fill="#373435">
<path d="M134.3 143.3h.9l.1-.3h.7a.82 .82 0 0 1 .8 .8 .82 .82 0 0 1-.8 .8h-.7l-.1-.3h-.9l.1-.3h.8v-.4h-.8z"/>
<path d="M136.8 143.6l1.8 .2a2.19 2.19 0 0 1 .4 2 .83 .83 0 0 0 1.1 .5h1.1v.4h-1.1a1.22 1.22 0 0 1-1.5-1.3l-.1-1.2-1.7-.2z"/>
</g>
<g font-size="17.6" fill="#ed3237">
<text x="41.6" y="106.5" transform="rotate(-28 41.6 106.5)">SUPERSEDED BY</text>
<text x="89.4" y="103.5" transform="rotate(-28 89.4 103.5)">TC2360</text>
<text x="101.6" y="119.4" transform="rotate(-28 101.6 119.4)">(06/22)</text>
</g>
<g font-size="11.1" fill="#fefefe">
<text x="87.5" y="59.4">IPSWICH CITY</text>
<text x="102.1" y="71.4">MALL</text>
</g>
<text font-size="6.3" fill="#373435" x="111.9" y="249.6">SUPPLEMENTARY PLATE</text>
<text font-size="6" fill="#373435" x="174.1" y="273.7">TC1999_2</text>
<g font-size="5.6" fill="#373435">
<text x="65.8" y="119.7">IPSWICH CITY</text>
<text x="98.4" y="119.7">IPSWICH CITY</text>
<text x="131.5" y="119.7">IPSWICH CITY</text>
<text x="73.1" y="125.7">MALL</text>
<text x="105.8" y="125.7">MALL</text>
<text x="138.8" y="125.7">MALL</text>
<text x="99" y="164.2">PERSONAL</text>
<text x="132" y="164.2">PERSONAL</text>
<text x="100.5" y="170.2">MOBILITY</text>
<text x="133.5" y="170.2">MOBILITY</text>
<text x="101.4" y="176.2">DEVICES</text>
<text x="134.5" y="176.2">DEVICES</text>
<text x="97.6" y="182.2">PROHIBITED</text>
<text x="130.7" y="182.2">PROHIBITED</text>
</g>
<text font-size="5" fill="#373435" x="103.9" y="257.9">PMD PROHIBITED AREA - TWO LINES</text>
<g font-size="4.2" fill="#373435">
<text x="40.6" y="151.3">R6-Q04_1</text>
<text x="75.1" y="174.9">R6-Q04_2</text>
<text x="160.6" y="174.9">R6-Q04_3</text>
<text x="97" y="192.5">Example uses</text>
<text x="21.7" y="203.4">Colour Legend</text>
<text x="100.6" y="267.2">APPROVED AS OFFICIAL TRAFFIC SIGN</text>
<text x="174.7" y="285.6">A</text>
<text x="181" y="285.6">B</text>
<text x="187" y="285.6">C</text>
<text x="192.9" y="285.6">D</text>
<text x="198.4" y="285.7">E</text>
</g>
<g font-size="3.9" fill="#373435">
<text x="83.6" y="203.6">Note:</text>
<text x="83.6" y="208.8">1. This supplementary sign may be used with either R6-Q04_1,</text>
<text x="28.9" y="212.3">Black</text>
<text x="88.6" y="213.1">R6-Q04_2 or R6-Q04_3 to define the area where the use of</text>
<text x="28.9" y="221.4">Retroreflective red</text>
<text x="88.6" y="217.4">personal motorised devices such as segways or motorised</text>
<text x="88.6" y="221.8">scooters are prohibited.</text>
<text x="83.6" y="227">2.</text>
<text x="90.7" y="227">Insert appropriate area name. For areas requiring one line</text>
<text x="28.9" y="229.9">Retroreflective white</text>
<text x="88.6" y="231.3">of description refer to TC1999_1.</text>
</g>
<g font-size="3.5" fill="#373435">
<text x="111" y="41.5">a</text>
<text x="148.5" y="42.6">r</text>
<text x="72.8" y="57.5">*</text>
<text x="78.6" y="54.2">d</text>
<text x="65.5" y="62.6">b</text>
<text x="71.4" y="63.5">**</text>
<text x="72.8" y="69.5">*</text>
<text x="78.9" y="71.8">c</text>
<text x="51.9" y="91.1">a</text>
<text x="61.1" y="91.1">b</text>
<text x="70.1" y="91.1">c</text>
<text x="77" y="91.1">d</text>
<text x="84.9" y="91.1">r</text>
<text x="109.5" y="91.1">*</text>
<text x="154.2" y="91.1">**</text>
<text x="33.8" y="96.6">SIZE A</text>
<text x="33.8" y="101.9">SIZE B</text>
<text x="49.9" y="96.4">450</text>
<text x="49.9" y="101.8">600</text>
<text x="59.2" y="96.4">150</text>
<text x="59.2" y="101.8">200</text>
<text x="69" y="96.4">10</text>
<text x="69" y="101.8">20</text>
<text x="76" y="101.8">16</text>
<text x="77" y="96.4">8</text>
<text x="83.5" y="96.4">30</text>
<text x="83.5" y="101.8">40</text>
<text x="91.6" y="101.8">suit width of name plate</text>
<text x="92.6" y="96.5">Size of AS1744 font to</text>
<text x="133.7" y="96.5">0.5 x Size of AS1744 font to</text>
<text x="136.9" y="101.8">suit width of name plate</text>
<text x="21.6" y="267.9">Department of Transport and Main Roads</text>
<text x="17.7" y="271.8">Infrastructure Management &amp; Delivery Division</text>
<text x="16.7" y="280.6">Designed</text>
<text x="42.7" y="280.6">Checked</text>
<text x="69.7" y="280.6">Scale</text>
<text x="98.5" y="281.4">PRINCIPAL ENGINEER</text>
<text x="154.7" y="276.2">10/09/19</text>
<text x="157.4" y="281.2">Date</text>
<text x="17" y="284.8">TV 07/13</text>
<text x="42.7" y="284.8">DJ 09/19</text>
<text x="69.7" y="285.2">Not to Scale</text>
<text x="98.5" y="284.8">(Traffic Engineering)</text>
</g>
<g font-size="3.2" fill="#373435">
<text x="72.3" y="49.6">=</text>
<text x="136.4" y="52.2">#</text>
<text x="72.3" y="74.6">=</text>
<text x="179.6" y="278.8">Page 2 of 2</text>
</g>
<text font-size="3" fill="#373435" x="87.8" y="225.5">#</text>
<g font-size="1.2" fill="#373435">
<text x="194.1" y="286.8">6/19</text>
<text x="200" y="286.8">9/19</text>
</g>
</svg>
